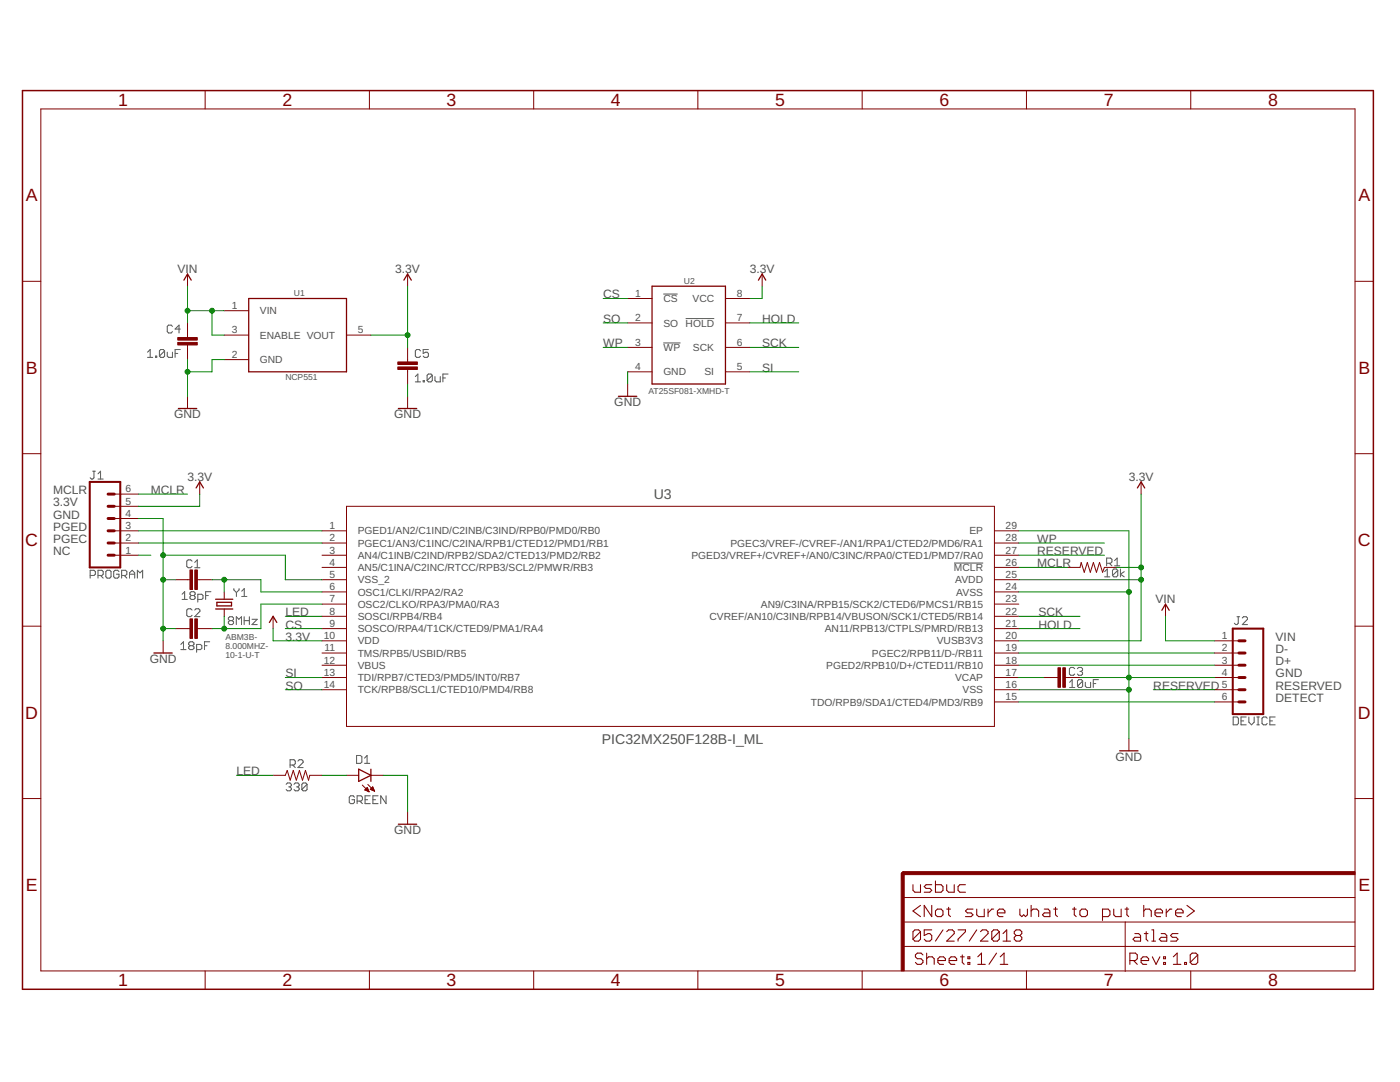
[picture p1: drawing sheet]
<svg xmlns="http://www.w3.org/2000/svg" width="279mm" height="216mm" viewBox="0 0 279 216" stroke-linecap="round" stroke-linejoin="round" font-family="sans-serif">
<g fill="none" stroke="#505050" stroke-width=".2">
<path d="M132.4 58.7h2.8M29.4 70.3l.6-.6v1.6M29.4 71.3h1.1M31 71.1h.3v.2h-.3zM32.9 70v1.1l-.3 .2h-.5l-.3-.2M32.9 70l-.3-.3h-.5l-.3 .3v1.1M32.9 70l-1.1 1.1M33.4 70.3v.8l.2 .2h.8v-1M34.4 65.1l-.2-.2h-.6l-.2 .2v1.1l.2 .2h.6l.2-.2M34.9 70.5h.6M36 69.7h-1.1v1.6M36 65.7h-1.1l.8-.8v1.5"/>
<path d="M82.9 75.1l.5-.5v1.6M82.9 76.2h1M83.9 70l-.2-.3h-.6l-.2 .3v1.1l.2 .2h.6l.2-.2M84.5 75.9h.2v.3h-.2zM85.5 69.7h-1v.8l.5-.2h.2l.3 .2v.6l-.3 .2h-.5l-.2-.2M86.3 74.9v1l-.3 .3h-.5l-.3-.3M86.3 74.9l-.3-.3h-.5l-.3 .3v1M86.3 74.9l-1.1 1M86.8 75.1v.8l.3 .3h.8v-1.1M88.4 75.4h.5M89.4 74.6h-1v1.6M132.4 68.4h3.4"/>
<path d="M136.8 63.6h5.7M18.5 94h.5M18.8 94v1.3l-.3 .3h-.3l-.2-.3M19.6 95.6h1M19.6 94.6l.5-.6v1.6M18 114.8h.8l.2-.2v-.6l-.2-.2h-.8v1.6M19.6 114.8h.7l.3-.2v-.6l-.3-.2h-.7v1.6M20.1 114.8l.5 .6M21.4 113.8h.5l.3 .2v1.1l-.3 .3h-.5l-.3-.3v-1.1zM23.7 114l-.2-.2h-.5l-.3 .2v1.1l.3 .3h.5l.2-.3v-.5h-.5M24.3 114.8h.8l.2-.2v-.6l-.2-.2h-.8v1.6M24.8 114.8l.5 .6"/>
<path d="M25.8 114.6h1.1M25.8 115.4v-1.1l.6-.5 .5 .5v1.1M27.4 115.4v-1.6l.5 .5 .6-.5v1.6M36.3 118.6l.6-.5v1.5M36.3 119.6h1.1M38.2 118.8l-.3 .3v.3l.3 .2h.5l.2-.2v-.3l-.2-.3M38.2 118.8l-.3-.2v-.3l.3-.2h.5l.2 .2v.3l-.2 .2M38.2 118.8h.5M38.3 112l-.2-.3h-.6l-.2 .3v1l.2 .3h.6l.2-.3M38.9 113.3h1M38.9 112.2l.5-.5v1.6M39.5 119.6h.8l.2-.2v-.6l-.2-.2h-.8v1.5"/>
<path d="M41 118.8h.6M42.1 118.1h-1.1v1.5M46.7 117.5v.2l.5 .5M47.2 118.2v.8M47.7 117.5v.2l-.5 .5M48.2 118l.5-.5v1.5M48.2 119h1.1M190.4 112.4h5.8M220.5 114.1l.5-.6v1.6M220.5 115.1h1M220.9 112.4h.7l.3-.3v-.5l-.3-.2h-.7v1.5M221.4 112.4l.5 .5"/>
<path d="M222.4 111.9l.5-.5v1.5M222.4 112.9h1.1M223.1 113.8v1.1l-.3 .2h-.5l-.3-.2M223.1 113.8l-.3-.3h-.5l-.3 .3v1.1M223.1 113.8l-1.1 1.1M223.6 113.5v1.6M224.4 114.1l-.8 .5 .8 .5M36.1 128.6l.5-.5v1.5M36.1 129.6h1M37.9 128.8l-.2 .3v.3l.2 .2h.5l.3-.2v-.3l-.3-.3M37.9 128.8l-.2-.2v-.3l.2-.2h.5l.3 .2v.3l-.3 .2M37.9 128.8h.5"/>
<path d="M38.3 121.7l-.2-.2h-.6l-.2 .2v1.1l.2 .2h.6l.2-.2M38.9 121.7l.2-.2h.5l.3 .2v.3l-1 1h1M39.2 129.6h.8l.3-.2v-.6l-.3-.2h-.8v1.6M40.8 128.8h.5M41.8 128.1h-1v1.5M45.8 123.8l-.2-.2v-.3l.2-.2h.6l.2 .2v.3l-.2 .2M45.8 123.8l-.2 .3v.3l.2 .2h.6l.2-.2v-.3l-.2-.3M45.8 123.8h.6M47.2 124.6v-1.5l.5 .5 .5-.5v1.5M48.7 123.8h1.1M48.7 123.1v1.5M49.8 123.1v1.5"/>
<path d="M50.3 123.6h1l-1 1h1M213.5 136.1l.5-.5v1.6M213.5 137.2h1M214.5 133.4l-.3-.2h-.5l-.3 .2v1.1l.3 .2h.5l.3-.2M215 133.4l.3-.2h.5l.2 .2v.3l-.2 .3M215.5 134h.3M215.8 134l.2 .2v.3l-.2 .2h-.5l-.3-.2M216.1 135.9v1l-.3 .3h-.5l-.3-.3M216.1 135.9l-.3-.3h-.5l-.3 .3v1M216.1 135.9l-1.1 1M216.6 136.1v.8l.3 .3h.8v-1.1M218.2 136.4h.5"/>
<path d="M219.2 135.6h-1v1.6M246.9 123.1h.5M247.1 123.1v1.3l-.2 .2h-.3l-.3-.2M247.9 123.3l.3-.2h.5l.3 .2v.3l-1.1 1h1.1M57.1 156.5l.3-.3h.5l.2 .3v.3l-.2 .2M57.6 157h.3M57.9 157l.2 .3v.2l-.2 .3h-.5l-.3-.3M57.9 152.7h.8l.2-.3v-.5l-.2-.3h-.8v1.6M58.4 152.7l.5 .5M58.7 156.5l.2-.3h.6l.2 .3v.3l-.2 .2M59.2 157h.3M59.5 157l.2 .3v.2l-.2 .3h-.6l-.2-.3"/>
<path d="M59.5 151.9l.2-.3h.5l.3 .3v.2l-1 1.1h1M61.3 156.5l-.3-.3h-.5l-.3 .3v1M61.3 156.5v1l-.3 .3h-.5l-.3-.3M61.3 156.5l-1.1 1M70.7 159.1l-.2-.3h-.5l-.3 .3v1l.3 .3h.5l.2-.3v-.5h-.5M71.2 150.7h.7l.3 .3v1.1l-.3 .2h-.7zM71.3 159.9h.8l.2-.3v-.5l-.2-.3h-.8v1.6M71.8 159.9l.5 .5M72.7 152.3h1.1M72.7 151.3l.6-.6v1.6M72.9 159.6h.5M73.9 158.8h-1v1.6h1"/>
<path d="M74.4 159.6h.6M75.5 158.8h-1.1v1.6h1.1M77 158.8v1.6l-1-1.6v1.6M246.1 143.1h.8l.2 .2v1.1l-.2 .2h-.8zM247.7 143.8h.5M248.7 143.1h-1v1.5h1M249.2 143.1v1l.6 .5 .5-.5v-1M250.8 144.6h.5M250.8 143.1h.5M251.1 143.1v1.5M252.9 143.3l-.3-.2h-.5l-.2 .2v1.1l.2 .2h.5l.3-.2M253.4 143.8h.6"/>
<path d="M254.5 143.1h-1.1v1.5h1.1"/>
</g>
<g fill="none" stroke="#800000" stroke-width=".21">
<path d="M182.2 176.5v1.2l.4 .3h1.1v-1.5M185.9 176.5h-1.1l-.4 .4 .4 .4h.8l.3 .4-.3 .3h-1.2M186.7 175.8v2.2h1.1l.4-.3v-.8l-.4-.4h-1.1M188.9 176.5v1.2l.4 .3h1.1v-1.5M192.7 176.5h-1.1l-.4 .4v.8l.4 .3h1.1M183.7 185.9l-.4-.4h-.7l-.4 .4v1.5M183.7 185.9v1.5l-.4 .4h-.7l-.4-.4M183.7 180.7l-1.5 1.1 1.5 1.1M183.7 185.9l-1.5 1.5M184.2 190.5l-.4-.3h-.7l-.4 .3v.4l.4 .4h.7l.4 .4v.3l-.4 .4h-.7l-.4-.4M184.9 191.3l.4-.4h.8l.3 .4v1.1M184.9 190.2v2.2"/>
<path d="M185.9 180.7v2.2l-1.5-2.2v2.2M185.9 185.5h-1.5v1.2l.8-.4h.4l.3 .4v.7l-.3 .4h-.8l-.4-.4M187.1 181.4h.7l.4 .4v.7l-.4 .4h-.7l-.4-.4v-.7zM187.2 191.7h1.5v-.4l-.4-.4h-.7l-.4 .4v.7l.4 .4h.7M188.2 185.5l-1.5 2.3M188.9 185.9l.4-.4h.8l.3 .4v.4l-1.5 1.5h1.5M188.9 181.4h.8M189.3 181v1.5l.4 .4M189.4 191.7h1.5v-.4l-.3-.4h-.8l-.4 .4v.7l.4 .4h.8M191.2 185.5h1.5v.4l-1.5 1.5v.4M191.7 190.9h.7M192 190.5v1.5l.4 .4"/>
<path d="M193.2 192h.3v.4h-.3zM193.2 190.9h.3v.4h-.3zM194.2 181.4h-1.1l-.4 .4 .4 .4h.7l.4 .3-.4 .4h-1.1M194.9 181.4v1.1l.4 .4h1.1v-1.5M194.9 185.5l-1.5 2.3M195.1 190.9l.8-.7v2.2M195.1 192.4h1.5M195.7 185.9l.3-.4h.8l.4 .4v.4l-1.5 1.5h1.5M197.2 181.4v1.5M198.3 181.4h-.4l-.7 .8M198.9 190.2l-1.5 2.2M199.1 182.2h1.5v-.4l-.4-.4h-.8l-.3 .4v.7l.3 .4h.8"/>
<path d="M199.4 185.9l-.3-.4h-.8l-.4 .4v1.5M199.4 185.9v1.5l-.3 .4h-.8l-.4-.4M199.4 185.9l-1.5 1.5M199.6 192.4h1.5M199.6 190.9l.8-.7v2.2M200.2 187.8h1.5M200.2 186.3l.7-.8v2.3M202.8 186.7l-.4-.4v-.4l.4-.4h.7l.4 .4v.4l-.4 .4M202.8 186.7l-.4 .3v.4l.4 .4h.7l.4-.4v-.4l-.4-.3M202.8 186.7h.7M203.5 181.4v1.1l.4 .4 .4-.4 .4 .4 .3-.4v-1.1M205.8 181.8l.4-.4h.7l.4 .4v1.1"/>
<path d="M205.8 180.7v2.2M208.4 181.4h.8l.3 .4v1.1h-1.1l-.4-.4 .4-.3h1.1M210.3 181.4h.7M210.7 181v1.5l.3 .4M214 181.4h.8M214.4 181v1.5l.4 .4M215.5 181.8l.4-.4h.7l.4 .4v.7l-.4 .4h-.7l-.4-.4zM220 182.9h1.1l.4-.4v-.7l-.4-.4h-1.1v2.3M222.3 181.4v1.1l.3 .4h1.2v-1.5M224.5 181.4h.8M224.9 181v1.5l.4 .4M225.5 191.7h1.1l.4-.4v-.8l-.4-.3h-1.1v2.2"/>
<path d="M226.2 191.7l.8 .7M226.5 186.3h.7l.4 .4v1.1h-1.1l-.4-.4 .4-.4h1.1M227.7 191.7h1.5v-.4l-.3-.4h-.8l-.4 .4v.7l.4 .4h.8M228.3 181.8l.3-.4h.8l.4 .4v1.1M228.3 180.7v2.2M228.4 186.3h.7M228.7 185.9v1.5l.4 .4M229.9 185.5h.3v2.3M229.9 187.8h.7M230 190.9l.7 1.5 .8-1.5M230.5 182.2h1.5v-.4l-.4-.4h-.7l-.4 .4v.7l.4 .4h.7M231.7 186.3h.8l.4 .4v1.1h-1.2l-.3-.4 .3-.4h1.2"/>
<path d="M232.2 192h.4v.4h-.4zM232.2 190.9h.4v.4h-.4zM232.7 181.4v1.5M233.9 181.4h-.4l-.8 .8M234.2 192.4h1.5M234.2 190.9l.7-.7v2.2M234.6 182.2h1.5v-.4l-.3-.4h-.8l-.4 .4v.7l.4 .4h.8M235.1 186.3h-1.1l-.4 .4 .4 .3h.7l.4 .4-.4 .4h-1.1M236.4 192h.4v.4h-.4zM236.9 180.7l1.5 1.1-1.5 1.1M239 190.5v1.5l-.3 .4h-.8l-.4-.4M239 190.5l-.3-.3h-.8l-.4 .3v1.5"/>
<path d="M239 190.5l-1.5 1.5"/>
</g>
<g fill="none" stroke="#800000" stroke-width=".2">
<path d="M40.9 18.1v3.6M73.7 18.1v3.6M106.5 18.1v3.6M139.3 18.1v3.6M172.1 18.1v3.6M204.9 18.1v3.6M237.6 18.1v3.6M8.1 21.7h262.3v172h-262.3zM4.5 56.1h3.6M37.4 54.7v2.4M81.3 54.7v2.4M125.3 59.6h4.8"/>
<path d="M144.8 59.6h4.8M152.1 54.7v2.4M270.4 56.1h3.7M37.4 64.4v3M37.4 68.8v3M37.4 79.1v2.4M44.7 62h4.9M44.7 71.8h4.9M44.7 66.9h4.9M69.2 66.9h4.8M81.3 69.3v2.9M81.3 73.7v2.9"/>
<path d="M81.3 79.1v2.4M125.3 64.4h4.8M125.3 69.3h4.8M125.3 74.2h4.8M125.3 76.6v2.5M144.8 64.4h4.8M144.8 69.3h4.8M144.8 74.2h4.8M4.5 90.5h3.6M22.8 98.6h4.9M39.9 96.2v2.4M227.7 96.2v2.4"/>
<path d="M270.4 90.5h3.7M22.8 110.8h4.9M22.8 108.4h4.9M22.8 105.9h4.9M22.8 103.5h4.9M22.8 101h4.9M35 115.7h2.9M39.4 115.7h2.9M44.7 118.1v1.5M64.3 113.2h4.9M64.3 110.8h4.9M64.3 108.4h4.9"/>
<path d="M64.3 105.9h4.9M64.3 115.7h4.9M64.3 118.1h4.9M69.2 101h129.3v43.9h-129.3zM198.5 113.2h4.8M198.5 110.8h4.8M198.5 108.4h4.8M198.5 105.9h4.8M198.5 115.7h4.8M198.5 118.1h4.8M213.1 113.2h2.4l.3-1 .6 2 .6-2 .6 2 .6-2 .6 2 .6-2 .6 2 .4-1h2.4M4.5 124.9h3.6"/>
<path d="M32.6 127.9v2.4M35 125.4h2.9M39.4 125.4h2.9M44.7 121.5v1.5M54.5 123v2.4M64.3 135.2h4.9M64.3 127.9h4.9M64.3 130.3h4.9M64.3 132.7h4.9M64.3 137.6h4.9M64.3 120.5h4.9M64.3 123h4.9"/>
<path d="M64.3 125.4h4.9M198.5 135.2h4.8M198.5 127.9h4.8M198.5 130.3h4.8M198.5 132.7h4.8M198.5 137.6h4.8M198.5 120.5h4.8M198.5 123h4.8M198.5 125.4h4.8M208.2 135.2h2.9M212.6 135.2h2.9M232.6 120.5v2.5"/>
<path d="M242.4 135.2h4.8M242.4 127.9h4.8M242.4 130.3h4.8M242.4 132.7h4.8M242.4 137.6h4.8M270.4 124.9h3.7M4.5 159.3h3.6M54.5 154.7h2.4l.4-1 .6 2 .6-2 .6 2 .7-2 .6 2 .6-2 .6 2 .2-1h2.5M69.2 154.7h2.4M72.3 156.7l1.4 1.3M72.8 157.6l.9 .4M72.8 157.6h.7"/>
<path d="M72.9 157.5h.5M73 157.4h.4M73.1 157.7h.5M73.2 157.3h.1M73.3 157.2h.1M73.3 157.1l-.5 .5M73.3 157.1l.4 .9M73.3 157.9h.3M73.4 156.5l1.4 1.4M73.6 158h.1M73.9 157.5l.9 .4M73.9 157.5l.5-.5 .4 .9"/>
<path d="M73.9 157.5h.7M74 154.7h2.5M74 157.4h.5M74.1 157.3h.4M74.2 157.6h.5M74.2 157.2h.2M74.4 157.1h.1M74.4 157.7h.3M74.7 157.9h.1M198.5 140.1h4.8M225.3 147.4v2.4M242.4 140.1h4.8"/>
<path d="M270.4 159.3h3.7M81.3 162v2.5M180.1 179.1h90.3M40.9 193.7v3.7M73.7 193.7v3.7M106.5 193.7v3.7M139.3 193.7v3.7M172.1 193.7v3.7M180.1 188.8h90.3M180.1 184h90.3M204.9 193.7v3.7M224.6 184v9.8"/>
<path d="M237.6 193.7v3.7"/>
</g>
<g fill="none" stroke="#800000" stroke-width=".25">
<path d="M36.7 55.9l.7-1.2 .8 1.2M49.6 59.6h19.6v14.6h-19.6zM80.6 55.9l.7-1.2 .8 1.2M130.1 57.1h14.7v19.5h-14.7zM151.4 55.9l.7-1.2 .7 1.2M123.4 79.1h3.7M35.6 81.5h3.7M39.1 97.4l.8-1.2 .7 1.2M79.5 81.5h3.7M227 97.4l.7-1.2 .8 1.2M43 119.6h3.5M30.7 130.3h3.7"/>
<path d="M43 121.5h3.5M43.3 120.2h2.9v.7h-2.9zM53.8 124.2l.7-1.2 .7 1.2M231.9 121.8l.7-1.3 .7 1.3M71.6 153.5l2.4 1.2-2.4 1.2zM74 153.5v2.4M223.5 149.8h3.6M79.5 164.5h3.7"/>
</g>
<g fill="#800000" stroke="#800000" stroke-width=".2">
<path d="M212.1 133.2h.5v3.9h-.5z"/>
<path d="M211.1 133.2h.5v3.9h-.5z"/>
<path d="M79.4 73.2h3.9v.5h-3.9z"/>
<path d="M79.4 72.2h3.9v.5h-3.9z"/>
<path d="M35.5 68.3h3.9v.5h-3.9z"/>
<path d="M35.5 67.4h3.9v.5h-3.9z"/>
<path d="M179.9 174.2h.5v19.5h-.5z"/>
<path d="M180.2 173.9h90.2v.6h-90.2z"/>
<path d="M38.9 113.7h.5v3.9h-.5z"/>
<path d="M37.9 113.7h.5v3.9h-.5z"/>
<path d="M38.9 123.5h.5v3.9h-.5z"/>
<path d="M37.9 123.5h.5v3.9h-.5z"/>
</g>
<path d="M17.9 96.2h6.1v17h-6.1zM246 125.4h6.1v17.1h-6.1z" fill="none" stroke="#800000" stroke-width=".4"/>
<g fill="none" stroke="#800000" stroke-width=".59">
<path d="M21.6 98.6h1.2M21.6 105.9h1.2M21.6 108.4h1.2M21.6 110.8h1.2M21.6 101h1.2M21.6 103.5h1.2M247.2 132.7h1.3M247.2 130.3h1.3M247.2 127.9h1.3M247.2 137.6h1.3M247.2 135.2h1.3M247.2 140.1h1.3"/>
<path d="M181.4 174.2h-1.3v1.3"/>
</g>
<path d="M4.5 18.1h269.6v179.3h-269.6z" fill="none" stroke="#800000" stroke-width=".3"/>
<g fill="none" stroke="#008000" stroke-width=".2">
<path d="M37.4 57.1v7.3M81.3 57.1v12.2M120.4 59.6h4.9M152.1 57.1v2.5h-2.5M37.4 71.8v7.3M37.4 62h7.3M42.3 62v4.9h2.4M44.7 71.8h-2.4v2.4h-4.9M74 66.9h7.3M81.3 76.6v2.5M120.4 69.3h4.9M120.4 64.4h4.9"/>
<path d="M125.3 74.2v2.4M149.6 74.2h9.8M149.6 69.3h9.8M149.6 64.4h9.8M27.7 98.6h9.7M39.9 98.6v2.4h-12.2M227.7 98.6v29.3h-24.4M27.7 103.5h4.9v24.4M27.7 110.8h2.4M27.7 105.9h36.6M27.7 108.4h36.6M32.6 115.7h2.4"/>
<path d="M32.6 110.8h24.3v4.9h7.4M42.3 115.7h9.8v2.4h12.2M44.7 115.7v2.4M203.3 115.7h24.4M203.3 118.1h22M203.3 110.8h17.1M203.3 105.9h22v41.5M203.3 113.2h9.8M203.3 108.4h17.1M222.8 113.2h4.9M32.6 125.4h2.4M44.7 123v2.4"/>
<path d="M54.5 125.4v2.5h9.8M56.9 125.4h7.4M56.9 137.6h7.4M56.9 135.2h7.4M56.9 123h7.4M64.3 120.5h-12.2v4.9h-9.8M203.3 125.4h12.2M203.3 137.6h22M203.3 135.2h4.9M203.3 123h12.2M203.3 132.7h39.1M203.3 130.3h39.1"/>
<path d="M215.5 135.2h26.9M230.2 137.6h12.2M232.6 123v4.9h9.8M47.2 154.7h7.3M64.3 154.7h4.9M76.5 154.7h4.8v7.3M203.3 140.1h39.1"/>
</g>
<g fill="#008000" stroke="#008000" stroke-width=".2">
<circle cx="44.7" cy="115.7" r=".49"/>
<circle cx="44.7" cy="125.4" r=".49"/>
<circle cx="32.6" cy="110.8" r=".49"/>
<circle cx="32.6" cy="115.7" r=".49"/>
<circle cx="32.6" cy="125.4" r=".49"/>
<circle cx="37.4" cy="74.2" r=".49"/>
<circle cx="225.3" cy="118.1" r=".49"/>
<circle cx="225.3" cy="137.6" r=".49"/>
<circle cx="225.3" cy="135.2" r=".49"/>
<circle cx="81.3" cy="66.9" r=".49"/>
<circle cx="227.7" cy="115.7" r=".49"/>
<circle cx="227.7" cy="113.2" r=".49"/>
<circle cx="37.4" cy="62" r=".49"/>
<circle cx="42.3" cy="62" r=".49"/>
</g>
<g font-size="3.5" fill="#800000">
<text x="23.6" y="21.2">1</text>
<text x="56.4" y="21.2">2</text>
<text x="89.1" y="21.2">3</text>
<text x="121.9" y="21.2">4</text>
<text x="154.7" y="21.2">5</text>
<text x="187.5" y="21.2">6</text>
<text x="220.3" y="21.2">7</text>
<text x="253.1" y="21.2">8</text>
<text x="5.2" y="40.2">A</text>
<text x="271.1" y="40.2">A</text>
<text x="5.2" y="74.6">B</text>
<text x="271.1" y="74.6">B</text>
<text x="5" y="109">C</text>
<text x="271" y="109">C</text>
<text x="5" y="143.4">D</text>
<text x="271" y="143.4">D</text>
<text x="5.2" y="177.8">E</text>
<text x="271.1" y="177.8">E</text>
<text x="23.6" y="196.8">1</text>
<text x="56.4" y="196.8">2</text>
<text x="89.1" y="196.8">3</text>
<text x="121.9" y="196.8">4</text>
<text x="154.7" y="196.8">5</text>
<text x="187.5" y="196.8">6</text>
<text x="220.3" y="196.8">7</text>
<text x="253.1" y="196.8">8</text>
</g>
<g font-size="2.8" fill="#505050">
<text x="130.5" y="99.6">U3</text>
<text x="120.1" y="148.4">PIC32MX250F128B-I_ML</text>
</g>
<g font-size="2.4" fill="#505050">
<text x="35.4" y="54.4">VIN</text>
<text x="78.9" y="54.4">3.3V</text>
<text x="120.4" y="59.6">CS</text>
<text x="149.6" y="54.4">3.3V</text>
<text x="120.4" y="64.4">SO</text>
<text x="152.1" y="64.4">HOLD</text>
<text x="120.4" y="69.3">WP</text>
<text x="152.1" y="69.3">SCK</text>
<text x="152.1" y="74.2">SI</text>
<text x="34.8" y="83.5">GND</text>
<text x="78.7" y="83.5">GND</text>
<text x="122.6" y="81">GND</text>
<text x="37.4" y="95.9">3.3V</text>
<text x="225.3" y="95.9">3.3V</text>
<text x="10.6" y="101">3.3V</text>
<text x="10.6" y="98.6">MCLR</text>
<text x="30.1" y="98.6">MCLR</text>
<text x="10.6" y="103.5">GND</text>
<text x="10.6" y="105.9">PGED</text>
<text x="10.6" y="108.3">PGEC</text>
<text x="10.6" y="110.8">NC</text>
<text x="207" y="113.2">MCLR</text>
<text x="207" y="110.8">RESERVED</text>
<text x="207" y="108.3">WP</text>
<text x="56.9" y="125.4">CS</text>
<text x="56.9" y="123">LED</text>
<text x="207.2" y="123">SCK</text>
<text x="207.2" y="125.4">HOLD</text>
<text x="230.6" y="120.3">VIN</text>
<text x="56.9" y="127.9">3.3V</text>
<text x="254.6" y="130.3">D-</text>
<text x="254.6" y="127.9">VIN</text>
<text x="29.9" y="132.3">GND</text>
<text x="56.9" y="137.6">SO</text>
<text x="56.9" y="135.2">SI</text>
<text x="230.2" y="137.6">RESERVED</text>
<text x="254.6" y="135.2">GND</text>
<text x="254.6" y="137.6">RESERVED</text>
<text x="254.6" y="132.7">D+</text>
<text x="254.6" y="140.1">DETECT</text>
<text x="47.2" y="154.7">LED</text>
<text x="222.6" y="151.8">GND</text>
<text x="78.7" y="166.4">GND</text>
</g>
<g font-size="2.1" fill="#505050">
<text x="126.8" y="59.2">1</text>
<text x="147" y="59.2">8</text>
<text x="46.2" y="61.7">1</text>
<text x="51.9" y="62.7">VIN</text>
<text x="126.8" y="64.1">2</text>
<text x="132.4" y="65.2">SO</text>
<text x="132.4" y="60.3">CS</text>
<text x="136.8" y="65.2">HOLD</text>
<text x="138.2" y="60.3">VCC</text>
<text x="147" y="64.1">7</text>
<text x="46.2" y="71.4">2</text>
<text x="46.2" y="66.5">3</text>
<text x="51.9" y="67.6">ENABLE VOUT</text>
<text x="71.4" y="66.5">5</text>
<text x="126.8" y="69">3</text>
<text x="132.4" y="70">WP</text>
<text x="138.3" y="70">SCK</text>
<text x="147" y="69">6</text>
<text x="51.9" y="72.5">GND</text>
<text x="126.8" y="73.9">4</text>
<text x="132.4" y="74.9">GND</text>
<text x="140.6" y="74.9">SI</text>
<text x="147" y="73.9">5</text>
<text x="25" y="100.7">5</text>
<text x="25" y="98.2">6</text>
<text x="25" y="105.6">3</text>
<text x="25" y="103.1">4</text>
<text x="65.8" y="105.6">1</text>
<text x="71.4" y="106.6">PGED1/AN2/C1IND/C2INB/C3IND/RPB0/PMD0/RB0</text>
<text x="193.5" y="106.6">EP</text>
<text x="200.7" y="105.6">29</text>
<text x="25" y="110.4">1</text>
<text x="25" y="108">2</text>
<text x="65.8" y="108">2</text>
<text x="65.8" y="110.4">3</text>
<text x="65.8" y="112.9">4</text>
<text x="71.4" y="109.1">PGEC1/AN3/C1INC/C2INA/RPB1/CTED12/PMD1/RB1</text>
<text x="71.4" y="111.5">AN4/C1INB/C2IND/RPB2/SDA2/CTED13/PMD2/RB2</text>
<text x="71.4" y="114">AN5/C1INA/C2INC/RTCC/RPB3/SCL2/PMWR/RB3</text>
<text x="138" y="111.5">PGED3/VREF+/CVREF+/AN0/C3INC/RPA0/CTED1/PMD7/RA0</text>
<text x="145.8" y="109.1">PGEC3/VREF-/CVREF-/AN1/RPA1/CTED2/PMD6/RA1</text>
<text x="190.4" y="114">MCLR</text>
<text x="200.7" y="112.9">26</text>
<text x="200.7" y="110.4">27</text>
<text x="200.7" y="108">28</text>
<text x="65.8" y="115.3">5</text>
<text x="65.8" y="117.8">6</text>
<text x="71.4" y="116.4">VSS_2</text>
<text x="71.4" y="118.8">OSC1/CLKI/RPA2/RA2</text>
<text x="190.6" y="116.4">AVDD</text>
<text x="190.9" y="118.8">AVSS</text>
<text x="200.7" y="117.8">24</text>
<text x="200.7" y="115.3">25</text>
<text x="65.8" y="120.2">7</text>
<text x="65.8" y="122.6">8</text>
<text x="65.8" y="125.1">9</text>
<text x="71.4" y="121.3">OSC2/CLKO/RPA3/PMA0/RA3</text>
<text x="71.4" y="123.7">SOSCI/RPB4/RB4</text>
<text x="141.6" y="123.7">CVREF/AN10/C3INB/RPB14/VBUSON/SCK1/CTED5/RB14</text>
<text x="151.9" y="121.3">AN9/C3INA/RPB15/SCK2/CTED6/PMCS1/RB15</text>
<text x="200.7" y="125.1">21</text>
<text x="200.7" y="122.6">22</text>
<text x="200.7" y="120.2">23</text>
<text x="64.6" y="127.5">10</text>
<text x="64.8" y="130">11</text>
<text x="71.4" y="126.2">SOSCO/RPA4/T1CK/CTED9/PMA1/RA4</text>
<text x="71.4" y="128.6">VDD</text>
<text x="71.4" y="131">TMS/RPB5/USBID/RB5</text>
<text x="164.6" y="126.2">AN11/RPB13/CTPLS/PMRD/RB13</text>
<text x="174" y="131">PGEC2/RPB11/D-/RB11</text>
<text x="186.9" y="128.6">VUSB3V3</text>
<text x="200.7" y="130">19</text>
<text x="200.7" y="127.5">20</text>
<text x="243.9" y="127.5">1</text>
<text x="243.9" y="130">2</text>
<text x="64.6" y="132.4">12</text>
<text x="64.6" y="134.8">13</text>
<text x="64.6" y="137.3">14</text>
<text x="71.4" y="133.5">VBUS</text>
<text x="71.4" y="135.9">TDI/RPB7/CTED3/PMD5/INT0/RB7</text>
<text x="164.9" y="133.5">PGED2/RPB10/D+/CTED11/RB10</text>
<text x="190.6" y="135.9">VCAP</text>
<text x="200.7" y="137.3">16</text>
<text x="200.7" y="134.8">17</text>
<text x="200.7" y="132.4">18</text>
<text x="243.9" y="132.4">3</text>
<text x="243.9" y="134.8">4</text>
<text x="243.9" y="137.3">5</text>
<text x="71.4" y="138.4">TCK/RPB8/SCL1/CTED10/PMD4/RB8</text>
<text x="161.8" y="140.8">TDO/RPB9/SDA1/CTED4/PMD3/RB9</text>
<text x="192.1" y="138.4">VSS</text>
<text x="200.7" y="139.7">15</text>
<text x="243.9" y="139.7">6</text>
</g>
<g font-size="1.7" fill="#505050">
<text x="58.7" y="59.1">U1</text>
<text x="136.5" y="56.6">U2</text>
<text x="56.9" y="75.9">NCP551</text>
<text x="129.4" y="78.6">AT25SF081-XMHD-T</text>
<text x="45" y="127.6">ABM3B-</text>
<text x="45" y="129.5">8.000MHZ-</text>
<text x="45" y="131.3">10-1-U-T</text>
</g>
</svg>
